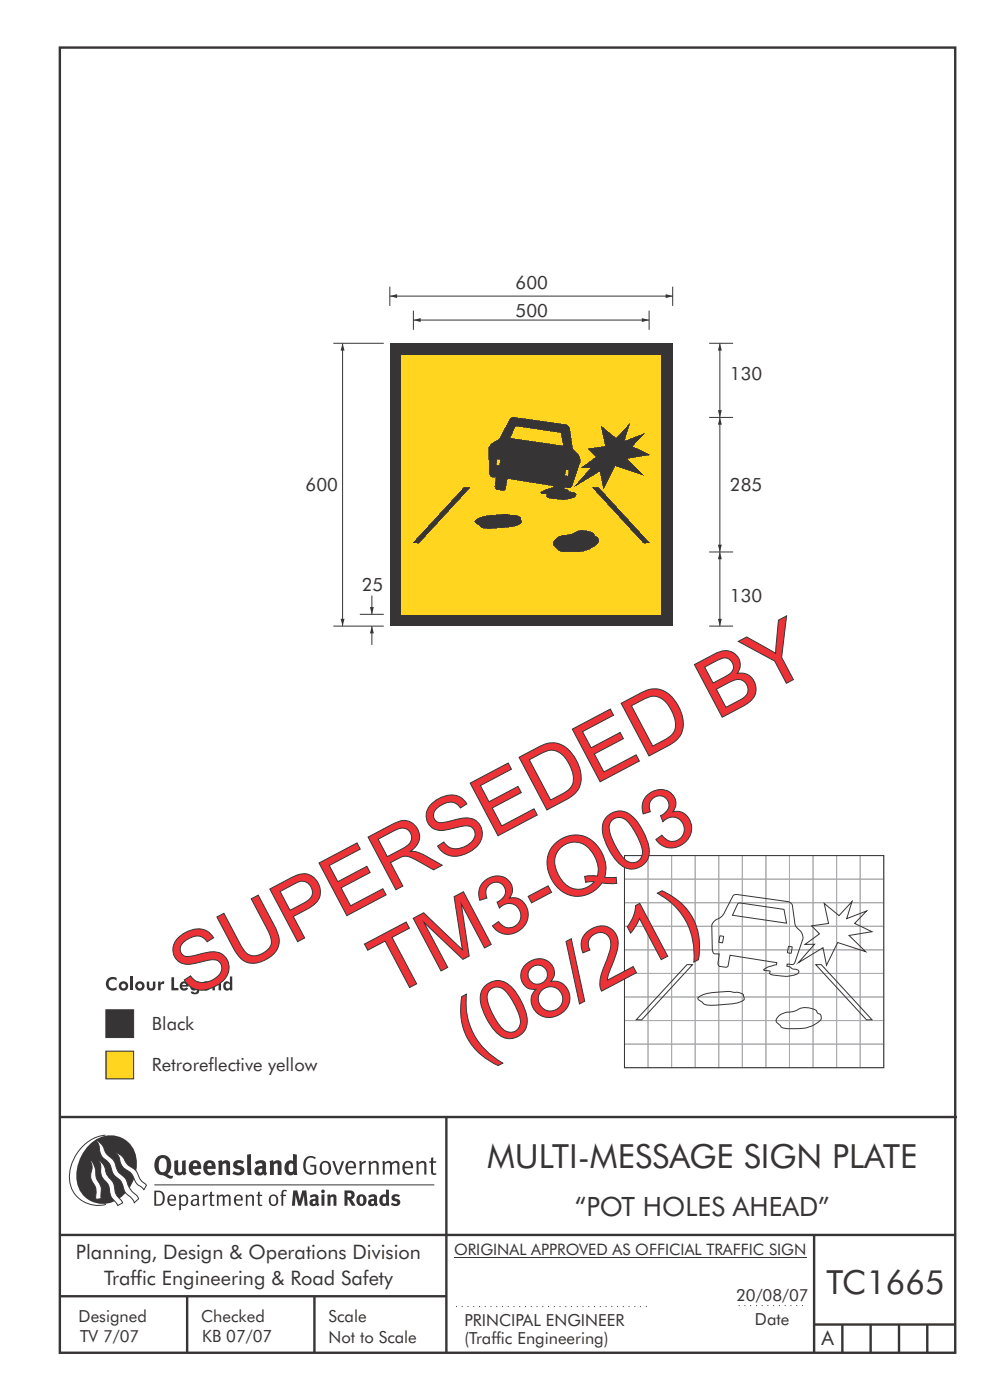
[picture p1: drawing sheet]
<svg xmlns="http://www.w3.org/2000/svg" width="210mm" height="297mm" viewBox="0 0 210 297" stroke-linecap="round" stroke-linejoin="round" font-family="sans-serif">
<g fill="none" stroke="#373435" stroke-width=".51">
<path d="M12.7 10.1h189.9v276.9h-189.9zM12.7 237h190.3M94.7 236.9v50.1M12.7 262h190M12.7 275h82M39.7 275v12M66.7 275v12M172.7 262v25M172.7 281h30M178.7 281v6M184.7 281v6M190.7 281v6"/>
<path d="M196.7 281v6"/>
</g>
<path d="M156.7 277h14" fill="none" stroke="#373435" stroke-width=".21" stroke-dasharray=".2 1" stroke-linecap="butt"/>
<g fill="#373435">
<path d="M22.9 207.7l.4-.3 .9-.1 .6 .1-.1 .6a.97 .97 0 0 0-1.4 0 .97 .97 0 0 0 0 1.4 .97 .97 0 0 0 1.4-.1v.6a1.48 1.48 0 0 1-1.9-.3 1.48 1.48 0 0 1 .1-1.9z"/>
<path d="M27.7 207.2h.5v2.9h-.5z"/>
<path d="M31.1 208.2h.5v1a.4 .4 0 0 0 .4 .5 .4 .4 0 0 0 .4-.5v-1h.6v1a.92 .92 0 0 1-1 1 .92 .92 0 0 1-.9-1z"/>
<path d="M33.5 208.2h.6l-.1 .5a.63 .63 0 0 1 .9-.5l-.1 .6h-.5l-.2 .2v1.1h-.6z"/>
<path d="M36.4 207.3h.5v2.3h.9v.5h-1.4z"/>
<path d="M45.1 208.2h.5v.3a.7 .7 0 0 1 .8-.3 .7 .7 0 0 1 .5 .7v1.2h-.5v-1.2a.41 .41 0 0 0-.6-.2 .41 .41 0 0 0-.2 .5v.9h-.5z"/>
<path d="M25.2 209.2a1.01 1.01 0 0 0 2 0 1.01 1.01 0 0 0-2 0zM25.7 209.2a.5 .5 0 0 1 1 0 .5 .5 0 0 1-1 0z"/>
<path d="M28.7 209.2a1.01 1.01 0 0 0 2 0 1.01 1.01 0 0 0-2 0zM29.1 209.2a.5 .5 0 0 1 1 0 .5 .5 0 0 1-1 0z"/>
<path d="M38.4 208.5a.99 .99 0 0 0 0 1.5 .99 .99 0 0 0 1.5-.3l-.4-.2-.3 .2a.44 .44 0 0 1-.6-.4h1.4a.93 .93 0 0 0-.5-1.1 .93 .93 0 0 0-1.1 .3zM38.7 208.8a.42 .42 0 0 1 .5-.2 .42 .42 0 0 1 .3 .4h-.9z"/>
<path d="M40.8 209.2a.51 .51 0 0 1 1 0 .51 .51 0 0 1-1 0zM40.5 208.4a1.01 1.01 0 0 0-.1 1.2 1.01 1.01 0 0 0 1 .5l.4-.3v.3a.4 .4 0 0 1-.3 .5 .4 .4 0 0 1-.5-.2h-.6a.93 .93 0 0 0 1.1 .6 .93 .93 0 0 0 .7-.9v-1.9h-.4v.3a.73 .73 0 0 0-1.3-.1z"/>
<path d="M43 208.5a.99 .99 0 0 0 0 1.5 .99 .99 0 0 0 1.5-.3l-.4-.2-.2 .2a.44 .44 0 0 1-.7-.4h1.4a.93 .93 0 0 0-.5-1.1 .93 .93 0 0 0-1.1 .3zM43.3 208.8a.42 .42 0 0 1 .5-.2 .42 .42 0 0 1 .3 .4h-.8z"/>
<path d="M48.8 207.2v1.4a.84 .84 0 0 0-1.2-.3 .84 .84 0 0 0-.2 1.2 .76 .76 0 0 0 .5 .6 .76 .76 0 0 0 .9-.3v.3h.5v-2.9zM48.1 208.7a.47 .47 0 0 1 .5 0 .47 .47 0 0 1 .2 .5l-.1 .3a.46 .46 0 0 1-.8 0v-.6z"/>
</g>
<path d="M22.5 223h5.8v5.9h-5.8z" fill-rule="evenodd" fill="#ffd520" stroke="#373435" stroke-width=".21"/>
<path d="M22.5 214.2h5.8v5.9h-5.8z" fill-rule="evenodd" fill="#373435" stroke="#373435" stroke-width=".21"/>
<path d="M96.7 277.2h41.3" fill="none" stroke="#373435" stroke-width=".21" stroke-dasharray=".2 1" stroke-linecap="butt"/>
<path d="M96.3 266.7h74.7" fill="none" stroke="#373435" stroke-width=".21"/>
<path d="M82.7 72.8h60v60h-60z" fill-rule="evenodd" fill="#373435"/>
<path d="M85.2 75.3h55v55h-55z" fill-rule="evenodd" fill="#ffd520"/>
<path d="M152.7 117.1v15.7" fill="none" stroke="#373435" stroke-width=".21"/>
<g fill="#373435">
<path d="M152.3 131.3h.8l-.4 1.5z"/>
<path d="M152.7 117.1l.4 1.5h-.8z"/>
</g>
<path d="M82.7 62.8h60" fill="none" stroke="#373435" stroke-width=".21"/>
<g fill="#373435">
<path d="M141.2 62.4l1.5 .4-1.5 .4z"/>
<path d="M82.7 62.8l1.5-.4v.8z"/>
</g>
<path d="M82.7 60.8v4.1M142.7 60.8v4.1M152.7 88.6v28.5M150.4 117.1h5.1M150.4 132.8h5.1" fill="none" stroke="#373435" stroke-width=".21"/>
<g fill="#373435">
<path d="M152.3 115.6h.8l-.4 1.5z"/>
<path d="M152.7 88.6l.4 1.5h-.8z"/>
</g>
<path d="M150.4 72.8h5.1M152.7 72.8v15.8" fill="none" stroke="#373435" stroke-width=".21"/>
<g fill="#373435">
<path d="M152.3 87h.8l-.4 1.6z"/>
<path d="M152.7 72.8l.4 1.6h-.8z"/>
</g>
<path d="M87.7 65.9v4.1M87.7 67.9h50M137.7 65.9v4.1M150.4 88.6h5.1" fill="none" stroke="#373435" stroke-width=".21"/>
<g fill="#373435" stroke="#373435" stroke-width=".21">
<path d="M127.6 90.5l3.1 2.6 2.8-3-1.2 3.6 4.3-1.6-2.6 2.6 3.7 1.8-4.9 .8 3.5 3.4-5.9-1.9-2.4 4.8-.7-3.7-5.2 3.1 3.4-3.9-2 .1 3-2.3-1.6-1.7 3.6-.5z" fill-rule="evenodd"/>
<path d="M98.4 103.5h1.2l-10.8 11.7-1.1-.1z" fill-rule="evenodd"/>
<path d="M125.8 103.5h1.1l10.8 11.6-1.2 .1z" fill-rule="evenodd"/>
<path d="M100.9 110.4a10.9 10.9 0 0 1 5.8-1.2l1.6 .1a2.86 2.86 0 0 1 2.1 .5l.2 .9a5.4 5.4 0 0 1-3.8 1.2 11.4 11.4 0 0 1-4.8-.1l-1.1-.9-.1-.3z" fill-rule="evenodd"/>
<path d="M117.9 114.3l1.2-.6 2.5-.5a3.8 3.8 0 0 1 4.3 .1 .9 .9 0 0 0 .9 .8 1.1 1.1 0 0 1-.4 1.5 7.7 7.7 0 0 1-5.4 1.5 3.7 3.7 0 0 1-2.6-.5l-.4-.4a.99 .99 0 0 1-.7-.9 .99 .99 0 0 1 .6-1z" fill-rule="evenodd"/>
<path d="M108.2 88.8l-1.9 3.8a4.4 4.4 0 0 1-1.9 1.5l-.7 1.1 .1 5 .4 .9 1.1 .1-.3 2 .2 .5 1.6 .3 .3-.1 .5-2.4 9.9 1.5-.1 .5-1.7 .4-1 .6 .3 .2 .9 .1 .2 .1-.1 .3a2.37 2.37 0 0 0 2 .6 6.1 6.1 0 0 0 4-.5l.2-.4a1.59 1.59 0 0 0-1.4-.6l-.4-.3-.8-.2 .1-.5 1.1 .1 .5-.3 1.8-5.4-.4-1.2-1.3-1.5-.6-4.1-.2-.4-.7-.4-10.7-1.5h-.6zM105.5 97.4l.7 .1-.2 1.3-.8-.1zM120 99.6l.7 .1-.2 1.3-.7-.1zM109.3 90.5l.4-.1 9.3 1.3 .6 3-11.5-1.7z" fill-rule="evenodd"/>
</g>
<g fill="#373435">
<path d="M136.1 67.5l1.6 .4-1.6 .4z"/>
<path d="M87.7 67.9l1.5-.4v.8z"/>
</g>
<path d="M78.9 126.3v4" fill="none" stroke="#373435" stroke-width=".21"/>
<path d="M78.5 128.8h.8l-.4 1.5z" fill="#373435"/>
<path d="M78.9 132.8v4" fill="none" stroke="#373435" stroke-width=".21"/>
<path d="M78.9 132.8l.4 1.6h-.8z" fill="#373435"/>
<path d="M70.7 72.8h10.7M72.7 72.8v60M70.7 132.8h10.7M76.3 130.3h5.1" fill="none" stroke="#373435" stroke-width=".21"/>
<g fill="#373435">
<path d="M72.3 131.3h.8l-.4 1.5z"/>
<path d="M72.7 72.8l.4 1.6h-.8z"/>
</g>
<g fill="none" stroke="#a9abae" stroke-width=".21">
<path d="M132.5 181.5h5v5h-5zM132.5 186.5h5v5h-5zM132.5 191.5h5v5h-5zM132.5 196.5h5v5h-5zM137.5 181.5h5v5h-5zM137.5 186.5h5v5h-5zM137.5 191.5h5v5h-5zM137.5 196.5h5v5h-5zM142.5 181.5h5v5h-5zM142.5 186.5h5v5h-5zM142.5 191.5h5v5h-5zM142.5 196.5h5v5h-5z"/>
<path d="M147.5 181.5h5v5h-5zM147.5 186.5h5v5h-5zM147.5 191.5h5v5h-5zM147.5 196.5h5v5h-5zM152.5 181.5h5v5h-5zM152.5 186.5h5v5h-5zM152.5 191.5h5v5h-5zM152.5 196.5h5v5h-5zM157.5 181.5h5v5h-5zM157.5 186.5h5v5h-5zM157.5 191.5h5v5h-5zM157.5 196.5h5v5h-5z"/>
<path d="M162.5 181.5h5v5h-5zM162.5 186.5h5v5h-5zM162.5 191.5h5v5h-5zM162.5 196.5h5v5h-5zM167.5 181.5h5v5h-5zM167.5 186.5h5v5h-5zM167.5 191.5h5v5h-5zM167.5 196.5h5v5h-5zM172.5 181.5h5v5h-5zM172.5 186.5h5v5h-5zM172.5 191.5h5v5h-5zM172.5 196.5h5v5h-5z"/>
<path d="M177.5 181.5h5v5h-5zM177.5 186.5h5v5h-5zM177.5 191.5h5v5h-5zM177.5 196.5h5v5h-5zM182.5 181.5h5v5h-5zM182.5 186.5h5v5h-5zM182.5 191.5h5v5h-5zM182.5 196.5h5v5h-5zM132.5 201.5h5v5h-5zM132.5 206.5h5v5h-5zM132.5 211.5h5v5h-5zM132.5 216.5h5v5h-5z"/>
<path d="M137.5 201.5h5v5h-5zM137.5 206.5h5v5h-5zM137.5 211.5h5v5h-5zM137.5 216.5h5v5h-5zM142.5 201.5h5v5h-5zM142.5 206.5h5v5h-5zM142.5 211.5h5v5h-5zM142.5 216.5h5v5h-5zM147.5 201.5h5v5h-5zM147.5 206.5h5v5h-5zM147.5 211.5h5v5h-5zM147.5 216.5h5v5h-5z"/>
<path d="M152.5 201.5h5v5h-5zM152.5 206.5h5v5h-5zM152.5 211.5h5v5h-5zM152.5 216.5h5v5h-5zM157.5 201.5h5v5h-5zM157.5 206.5h5v5h-5zM157.5 211.5h5v5h-5zM157.5 216.5h5v5h-5zM162.5 201.5h5v5h-5zM162.5 206.5h5v5h-5zM162.5 211.5h5v5h-5zM162.5 216.5h5v5h-5z"/>
<path d="M167.5 201.5h5v5h-5zM167.5 206.5h5v5h-5zM167.5 211.5h5v5h-5zM167.5 216.5h5v5h-5zM172.5 201.5h5v5h-5zM172.5 206.5h5v5h-5zM172.5 211.5h5v5h-5zM172.5 216.5h5v5h-5zM177.5 201.5h5v5h-5zM177.5 206.5h5v5h-5zM177.5 211.5h5v5h-5zM177.5 216.5h5v5h-5z"/>
<path d="M182.5 201.5h5v5h-5zM182.5 206.5h5v5h-5zM182.5 211.5h5v5h-5zM182.5 216.5h5v5h-5zM132.5 221.5h5v5h-5zM137.5 221.5h5v5h-5zM142.5 221.5h5v5h-5zM147.5 221.5h5v5h-5zM152.5 221.5h5v5h-5zM157.5 221.5h5v5h-5zM162.5 221.5h5v5h-5zM167.5 221.5h5v5h-5z"/>
<path d="M172.5 221.5h5v5h-5zM177.5 221.5h5v5h-5zM182.5 221.5h5v5h-5z"/>
</g>
<path d="M132.5 181.5h55v45h-55zM152.7 198.5l.8 .2-.3 1.3-.7-.1zM155.5 190l.4-.2h.6l10.7 1.5 .7 .4 .2 .4 .6 4.1 1.3 1.6 .3 1.2-1.8 5.3-.4 .3-1.1-.1-.1 .5 .8 .2a1.33 1.33 0 0 0 1.3 .5l.4 .3a.91 .91 0 0 1-.9 .8 9.8 9.8 0 0 1-5.2-.2l.1-.5-1.4-.4 1-.6 1.7-.4 .1-.5-9.9-1.5-.5 2.4-.4 .1-1.5-.3-.2-.5 .3-2-1.1-.1-.4-1-.1-5 .4-.8 .8-.5a2.58 2.58 0 0 0 1.4-1.2zM156.5 191.7l.5-.1 9.2 1.3 .7 2.9-11.5-1.6zM174.8 191.7l3.2 2.5 2.7-2.9-1.1 3.6 4.2-1.6-2.5 2.6 3.7 1.8-4.9 .8 3.5 3.4-5.9-2-2.4 4.9-.7-3.8-5.2 3.2 3.4-3.9-2 .1 3-2.3-1.6-1.7 3.6-.5zM145.7 204.6l1.2 .1-10.8 11.7-1.1-.1zM148.2 211.6a10.9 10.9 0 0 1 5.7-1.2l1.7 .1a2.86 2.86 0 0 1 2.1 .5l.2 .9a5.4 5.4 0 0 1-3.9 1.2 11.4 11.4 0 0 1-4.7-.1l-1.2-.9-.1-.4zM165.2 215.5l1.2-.6 2.4-.5a3.8 3.8 0 0 1 4.4 .1 .9 .9 0 0 0 .8 .7 1.1 1.1 0 0 1-.4 1.6 7.7 7.7 0 0 1-5.3 1.5 3.7 3.7 0 0 1-2.7-.5l-.3-.4a.99 .99 0 0 1-.7-.9 .99 .99 0 0 1 .6-1zM167.3 200.8l.7 .1-.2 1.3-.7-.1zM173 204.7l1.2-.1 10.8 11.7-1.2 .1z" fill="none" stroke="#373435" stroke-width=".21"/>
<g fill="#373435">
<path d="M64.9 245.6a1.61 1.61 0 0 1 2.1 0l-.2 .3a1.17 1.17 0 0 0-1.4-.2 1.17 1.17 0 0 0-.6 1.3 1.42 1.42 0 0 0 1.2 1.8l.7-.1v-1.2h-.8l-.1-.4h1.3v1.8a1.82 1.82 0 0 1-2.2 0 1.82 1.82 0 0 1-.6-2.1l.2-.7z" fill-rule="evenodd"/>
<path d="M68.2 246.5a1.77 1.77 0 0 0 .4 2.7 1.39 1.39 0 0 0 1.4-.5 1.39 1.39 0 0 0 .2-1.5 1.19 1.19 0 0 0-2-.7zM68.5 246.8a.83 .83 0 0 1 1 .1 .83 .83 0 0 1 .2 .9 .75 .75 0 0 1-.6 1.1 .75 .75 0 0 1-.8-.9v-.9z" fill-rule="evenodd"/>
<path d="M70.5 246.3h.4l.8 2.4 .8-2.4h.5l-1.1 2.9h-.4z" fill-rule="evenodd"/>
<path d="M73.6 246.7a1.74 1.74 0 0 0 .5 2.5l.9-.1 .5-.2-.2-.3a.89 .89 0 0 1-1.1 .2 .89 .89 0 0 1-.4-1h1.7a1.15 1.15 0 0 0-.4-1.4 1.15 1.15 0 0 0-1.5 .3zM74 246.8a.67 .67 0 0 1 .8-.1 .67 .67 0 0 1 .3 .8h-1.3z" fill-rule="evenodd"/>
<path d="M76.2 246.4l.4-.1 .1 .4 .5-.4h.5l-.2 .5a.61 .61 0 0 0-.8 .6v1.8h-.4z" fill-rule="evenodd"/>
<path d="M78.1 246.4l.5-.1 .1 .4a.89 .89 0 0 1 .9-.4 .89 .89 0 0 1 .7 .7v2.2h-.4v-2.2l-.1-.2-.3-.1-.8 .3v2.2h-.4z" fill-rule="evenodd"/>
<path d="M81.1 246.4l.4-.1 .1 .4a.83 .83 0 0 1 .8-.4 .83 .83 0 0 1 .7 .4 .86 .86 0 0 1 .9-.4 .86 .86 0 0 1 .7 .7v2.2h-.4l-.1-2.4a.5 .5 0 0 0-.8 .1l-.2 .2v2.1h-.5v-2.3l-.4-.2-.7 .3v2.2h-.4z" fill-rule="evenodd"/>
<path d="M85.7 246.7a1.74 1.74 0 0 0 .5 2.5l.9-.1 .5-.2-.2-.3a.89 .89 0 0 1-1.1 .2 .89 .89 0 0 1-.4-1h1.7a1.15 1.15 0 0 0-.5-1.4 1.15 1.15 0 0 0-1.4 .3zM86 246.8a.67 .67 0 0 1 .9-.1 .67 .67 0 0 1 .3 .8h-1.3z" fill-rule="evenodd"/>
<path d="M88.3 246.4l.4-.1 .1 .4a.89 .89 0 0 1 .9-.4 .89 .89 0 0 1 .7 .7v2.2h-.4v-2.2l-.1-.2-.3-.1-.8 .3v2.2h-.4z" fill-rule="evenodd"/>
<path d="M91.5 245.6l.4-.1v.8h.7l-.2 .4h-.5v2.1l.1 .1h.5l.1 .3a.71 .71 0 0 1-1.2-.6v-1.9h-.3v-.4h.3z" fill-rule="evenodd"/>
<path d="M37 246.3l.8-.2v2a.46 .46 0 0 0 .2 .6 .46 .46 0 0 0 .6-.2v-2.2l.8-.2v2.4l.2 .5-.6 .3-.2-.3a1.03 1.03 0 0 1-1.2 .3 1.03 1.03 0 0 1-.6-1.1z" fill-rule="evenodd"/>
<path d="M40.4 246.5a1.64 1.64 0 0 0 0 2.3 1.64 1.64 0 0 0 2.3 .1l-.4-.4a.78 .78 0 0 1-.9 .2 .78 .78 0 0 1-.5-.7h1.8a1.37 1.37 0 0 0-.6-1.7 1.37 1.37 0 0 0-1.7 .2zM41 246.9a.48 .48 0 0 1 .7-.1 .48 .48 0 0 1 .2 .6h-1z" fill-rule="evenodd"/>
<path d="M43.5 246.5a1.65 1.65 0 0 0-.2 2 1.65 1.65 0 0 0 1.9 .7l.5-.3-.3-.4a.78 .78 0 0 1-.9 .3 .78 .78 0 0 1-.5-.8h1.8a1.37 1.37 0 0 0-.6-1.7 1.37 1.37 0 0 0-1.7 .2zM44.1 246.9a.48 .48 0 0 1 .6-.1 .48 .48 0 0 1 .2 .6h-.9z" fill-rule="evenodd"/>
<path d="M46.3 246.3l.7-.2 .1 .4a.95 .95 0 0 1 1-.3 .95 .95 0 0 1 .7 .8v2.3h-.8v-2.3l-.3-.2-.5 .3v2.2h-.8z" fill-rule="evenodd"/>
<path d="M49.7 246.5a1.73 1.73 0 0 1 2-.1l-.2 .5-.6-.2a.42 .42 0 0 0-.6 .3l.2 .2a1.23 1.23 0 0 1 1.4 1.1 1.47 1.47 0 0 1-2.3 .9l-.3-.2 .3-.6 .7 .3a.47 .47 0 0 0 .7-.3 .87 .87 0 0 0-1-.5l-.4-.2-.1-.4z" fill-rule="evenodd"/>
<path d="M54.1 246.5l.3 .6 .3-.2a.62 .62 0 0 1 .9 .1v.4a1.21 1.21 0 0 0-1.3 .3 1.21 1.21 0 0 0-.2 1.3 1.19 1.19 0 0 0 1.7 0l.5 .4 .4-.5-.3-.3v-1.4a.96 .96 0 0 0-1.3-1.1zM55 248l.6-.1v.7a.43 .43 0 0 1-.6 .1 .43 .43 0 0 1 0-.7z" fill-rule="evenodd"/>
<path d="M57.2 246.3l.7-.2 .1 .4a.95 .95 0 0 1 1-.3 .95 .95 0 0 1 .7 .8v2.3h-.8v-2.3l-.3-.2-.5 .3v2.2h-.8z" fill-rule="evenodd"/>
<path d="M62.2 244.8v1.5a1.29 1.29 0 0 0-1.4 .2 1.29 1.29 0 0 0-.5 1.3 1.24 1.24 0 0 0 .5 1.3 1.24 1.24 0 0 0 1.5 0l.1 .2h.7l-.1-4.4zM61.5 246.9l.4-.1 .3 .2v1.5l-.3 .1a.48 .48 0 0 1-.6-.4 1.52 1.52 0 0 1 .2-1.3z" fill-rule="evenodd"/>
<path d="M52.4 245l.8-.2 .2 4.5h-.8l-.1-.2z" fill-rule="evenodd"/>
</g>
<path d="M22.4 240.8a9 9 0 0 0-7.4 10.9 6.2 6.2 0 0 0 7.5 3.8M32.7 251.4h59.4" fill="none" stroke="#373435" stroke-width=".21"/>
<path d="M19.1 242.7a5.7 5.7 0 0 1 6.5-1.4 5.7 5.7 0 0 1 3.4 5.7 8.6 8.6 0 0 1-6.2 8.3 5.7 5.7 0 0 1-6.5-7 9.9 9.9 0 0 1 2.8-5.6z" fill-rule="evenodd" fill="#373435"/>
<path d="M24.4 244.5a3.1 3.1 0 0 1 2.3 2.2l.8 .7a3.2 3.2 0 0 1 2 2.4l.4 .6 1.2 1.1-.6 .9-.2-.3a3.5 3.5 0 0 1-1.9-2.1 3.8 3.8 0 0 0-2.1-2.2 3.5 3.5 0 0 1-1-2.2zM20.4 241.9a3.4 3.4 0 0 1 1.9 2.4l.7 .9a3.3 3.3 0 0 1 1.7 2.6 4.4 4.4 0 0 0 1.7 2l.3 .3a6.1 6.1 0 0 0 2.5 3.7l.2 .5-.9 .9a6.1 6.1 0 0 0-1.9-2.3l-.4-.7a3.6 3.6 0 0 0-1.9-2.8l-.6-1a3.6 3.6 0 0 0-1.9-2.8 3.7 3.7 0 0 1-.8-2.4zM21 246.1a3.4 3.4 0 0 1 1.5 2.7l.6 1a3.8 3.8 0 0 1 1.4 3.1l.3 .7 1.2 1.6-1 .5-.5-.7a3.2 3.2 0 0 1-1.3-2.8 4.3 4.3 0 0 0-1.4-2.2 4.7 4.7 0 0 1-.5-3zM19.2 246.1a5.1 5.1 0 0 1 1.2 3.7l.3 .7a3.1 3.1 0 0 1 .7 2.9l.1 .9-1.1 .2-.1-.8a3.5 3.5 0 0 0-.9-3.3 3.6 3.6 0 0 1 .1-2.5z" fill-rule="evenodd" fill="#fefefe" stroke="#373435" stroke-width=".21"/>
<g fill="#373435">
<path d="M33.4 245.5a2.51 2.51 0 0 0 .4 3.7l.8 .1a2.78 2.78 0 0 0 2 .7l.2-.6h-.6l-.7-.3a2.56 2.56 0 0 0 0-3.8 1.83 1.83 0 0 0-2.1 .2zM34 245.8a.87 .87 0 0 1 1 .1 .87 .87 0 0 1 .4 .9v.4a1.17 1.17 0 0 1-.9 1.5l-.3-.1a2.38 2.38 0 0 1-.2-2.8z" fill-rule="evenodd"/>
<path d="M33.1 252.9v2.6a1.12 1.12 0 0 0 1.2-.3 1.12 1.12 0 0 0 .2-1.2l-.1-.5-.3-.5zM32.7 252.6h1.1a1.67 1.67 0 0 1 1.2 1.6 1.67 1.67 0 0 1-1.3 1.6h-1zM36.1 253.9l-.2 .5h1.1a.55 .55 0 0 0-.3-.6 .55 .55 0 0 0-.6 .1zM35.8 253.7a.95 .95 0 0 1 1.2-.1 .95 .95 0 0 1 .4 1.1h-1.5a.72 .72 0 0 0 .4 .8 .72 .72 0 0 0 .9-.2l.1 .3a1.15 1.15 0 0 1-1.5 0 1.15 1.15 0 0 1-.2-1.5zM38.4 254.1v1.1a.7 .7 0 0 0 .9 .2 .7 .7 0 0 0 .2-.9 .61 .61 0 0 0-.4-.7 .61 .61 0 0 0-.7 .3zM38 253.5l.3-.1 .1 .4a.95 .95 0 0 1 1.2-.2 .95 .95 0 0 1 .3 1.2 .92 .92 0 0 1-.5 .9 .92 .92 0 0 1-1-.1v1.1l-.4 .1zM40.9 254.8a.5 .5 0 0 0 .2 .8 .5 .5 0 0 0 .7-.4v-.6zM40.5 253.7a1 1 0 0 1 1.7 .3v1.4l.2 .2-.2 .3-.3-.4a.78 .78 0 0 1-1.4 0 .78 .78 0 0 1 .8-1.1h.5a.58 .58 0 0 0-.3-.7 .58 .58 0 0 0-.7 .2zM43 253.5l.3-.1 .1 .4 .3-.3 .5-.1-.2 .4a.52 .52 0 0 0-.6 .5v1.5h-.4zM44.6 252.9l.4-.1-.1 .7h.6l-.1 .2h-.5v1.5a.35 .35 0 0 0 .6 .3v.3a.57 .57 0 0 1-.6 .1 .57 .57 0 0 1-.3-.6v-1.6h-.3v-.2h.3zM45.9 253.5l.4-.1 .1 .4 .2-.2a.64 .64 0 0 1 1 .2 .7 .7 0 0 1 .8-.4 .7 .7 0 0 1 .5 .6v1.8h-.4v-1.7l-.2-.4-.7 .4v1.7h-.3v-1.7a.38 .38 0 0 0-.3-.4 .38 .38 0 0 0-.5 .2l-.1 .2v1.7h-.4zM50.2 253.9l-.2 .5h1.1a.55 .55 0 0 0-.2-.6 .55 .55 0 0 0-.7 .1zM49.9 253.7a.95 .95 0 0 1 1.2-.1 .95 .95 0 0 1 .4 1.1h-1.5a.72 .72 0 0 0 .4 .8 .72 .72 0 0 0 .9-.2l.1 .3a1.15 1.15 0 0 1-1.5 0 1.15 1.15 0 0 1-.2-1.5zM52.1 253.5l.3-.1 .1 .4a.72 .72 0 0 1 .8-.4 .72 .72 0 0 1 .6 .6v1.8h-.4v-1.6a.45 .45 0 0 0-.3-.5 .45 .45 0 0 0-.5 .2l-.2 .2v1.7h-.3zM54.7 252.9l.4-.1v.7h.6l-.1 .2h-.5v1.5a.35 .35 0 0 0 .5 .3v.3a.57 .57 0 0 1-.6 .1 .57 .57 0 0 1-.3-.6v-1.6h-.3v-.2h.3zM57.6 253.8l-.2 .8a.65 .65 0 0 0 .3 .8 .65 .65 0 0 0 .8-.2l.1-.1a.93 .93 0 0 0-.7-1.4zM57.3 253.7a1.12 1.12 0 0 1 1.4 0 1.12 1.12 0 0 1 .2 1.5 1.01 1.01 0 0 1-1.2 .6 1.01 1.01 0 0 1-.7-1.2zM59.9 252.6l.5-.2 .5 .1-.2 .3-.3-.1-.3 .2v.6h.6l-.1 .2h-.5v2.1h-.4v-2.1h-.2v-.2h.2zM62.2 252.5l-.3 3.3h.7l.1-2.3 .6 2.3h.5l.7-2.3 .1 2.3h.7l-.3-3.3h-.9l-.5 2.2-.5-2.2zM65.7 253.7l.3 .4a.51 .51 0 0 1 .5-.3 .51 .51 0 0 1 .4 .4v.1a.88 .88 0 0 0-1.1 .3 .88 .88 0 0 0 .2 1.2 .9 .9 0 0 0 1.1-.2l.3 .3 .4-.4-.3-.3v-1a.87 .87 0 0 0-.4-.9 .87 .87 0 0 0-1 .2zM66.4 254.8l.5-.1v.6l-.1 .1h-.3l-.2-.2zM68.2 253.4v2.4h.6v-2.5zM68.1 252.7a.4 .4 0 0 0 .8 0 .4 .4 0 0 0-.8 0zM69.4 253.5l.1 2.3h.6v-1.7a.33 .33 0 0 1 .4-.2 .33 .33 0 0 1 .2 .3v1.6h.7v-1.8a.75 .75 0 0 0-.6-.6 .75 .75 0 0 0-.8 .2v-.3zM73.1 252.5v3.3h.6v-1.4l.3 .3 .7 1.1h.7l-.9-1.4a.94 .94 0 0 0 .7-1 .94 .94 0 0 0-.9-.9zM73.7 253.1a.51 .51 0 0 1 .7 .1 .51 .51 0 0 1-.1 .7h-.6zM75.9 253.7a1.19 1.19 0 0 0-.1 1.7 1.19 1.19 0 0 0 1.7 0 1.19 1.19 0 0 0 0-1.6 1.19 1.19 0 0 0-1.6-.1zM76.5 253.9l.2-.1a.99 .99 0 0 1 0 1.6 1.06 1.06 0 0 1-.2-1.5zM78.1 253.7l.3 .4a.51 .51 0 0 1 .5-.3 .51 .51 0 0 1 .4 .4v.1a.88 .88 0 0 0-1.1 .3 .88 .88 0 0 0 .2 1.2 .9 .9 0 0 0 1.1-.2l.3 .3 .4-.4-.2-.3v-1a.87 .87 0 0 0-.5-.9 .87 .87 0 0 0-1 .2zM78.9 254.8l.4-.1v.6l-.1 .1h-.3l-.2-.2zM81.9 252.3v1.2a1.2 1.2 0 0 0-1.4 .6 1.2 1.2 0 0 0 .2 1.4l.5 .3 .8-.1v.1h.6l-.1-3.4zM81.4 253.9l.5 .1-.1 1.2a.46 .46 0 0 1-.5 0 .46 .46 0 0 1-.2-.6zM83.3 253.5a.79 .79 0 0 0-.2 1 .79 .79 0 0 0 1 .4 .33 .33 0 0 1 0 .5 .33 .33 0 0 1-.5-.1l-.5-.2-.2 .5a1.15 1.15 0 0 0 1.2 .3 1.15 1.15 0 0 0 .8-1 1.49 1.49 0 0 0-1.2-.8 .4 .4 0 0 1 .3-.3 .4 .4 0 0 1 .4 .1l.2 .1 .2-.4a1.47 1.47 0 0 0-1.5-.1z" fill-rule="evenodd"/>
</g>
<g font-size="17.6" fill="#ed3237">
<text x="40.3" y="211.9" transform="rotate(-28 40.3 211.9)">SUPERSEDED BY</text>
<text x="82.9" y="211.6" transform="rotate(-28 82.9 211.6)">TM3-Q03</text>
<text x="100.3" y="224.7" transform="rotate(-28 100.3 224.7)">(08/21)</text>
</g>
<g font-size="7.1" fill="#373435">
<text x="103.3" y="247.8">MULTI-MESSAGE SIGN PLATE</text>
<text x="175.3" y="274.5">TC1665</text>
</g>
<text font-size="5.6" fill="#373435" x="121.9" y="258">“POT HOLES AHEAD”</text>
<g font-size="4.2" fill="#373435">
<text x="16.1" y="267">Planning, Design &amp; Operations Division</text>
<text x="22.1" y="272.6">Traffic Engineering &amp; Road Safety</text>
<text x="174.3" y="285.4">A</text>
</g>
<g font-size="3.9" fill="#373435">
<text x="109.4" y="61.3">600</text>
<text x="109.4" y="67.2">500</text>
<text x="154.8" y="80.7">130</text>
<text x="64.8" y="104.2">600</text>
<text x="154.8" y="104.2">285</text>
<text x="76.7" y="125.3">25</text>
<text x="154.8" y="127.7">130</text>
<text x="32.2" y="218.4">Black</text>
<text x="32.2" y="227.2">Retroreflective yellow</text>
</g>
<text font-size="3.6" fill="#373435" x="42.9" y="284.7">KB 07/07</text>
<g font-size="3.5" fill="#373435">
<text x="16.7" y="280.4">Designed</text>
<text x="42.7" y="280.4">Checked</text>
<text x="69.7" y="280.4">Scale</text>
<text x="98.5" y="281.3">PRINCIPAL ENGINEER</text>
<text x="156.1" y="276.1">20/08/07</text>
<text x="160.1" y="281">Date</text>
<text x="17" y="284.7">TV 7/07</text>
<text x="69.7" y="285">Not to Scale</text>
<text x="98.5" y="285.1">(Traffic Engineering)</text>
</g>
<text font-size="3.4" fill="#373435" x="96.3" y="266.3">ORIGINAL APPROVED AS OFFICIAL TRAFFIC SIGN</text>
</svg>
